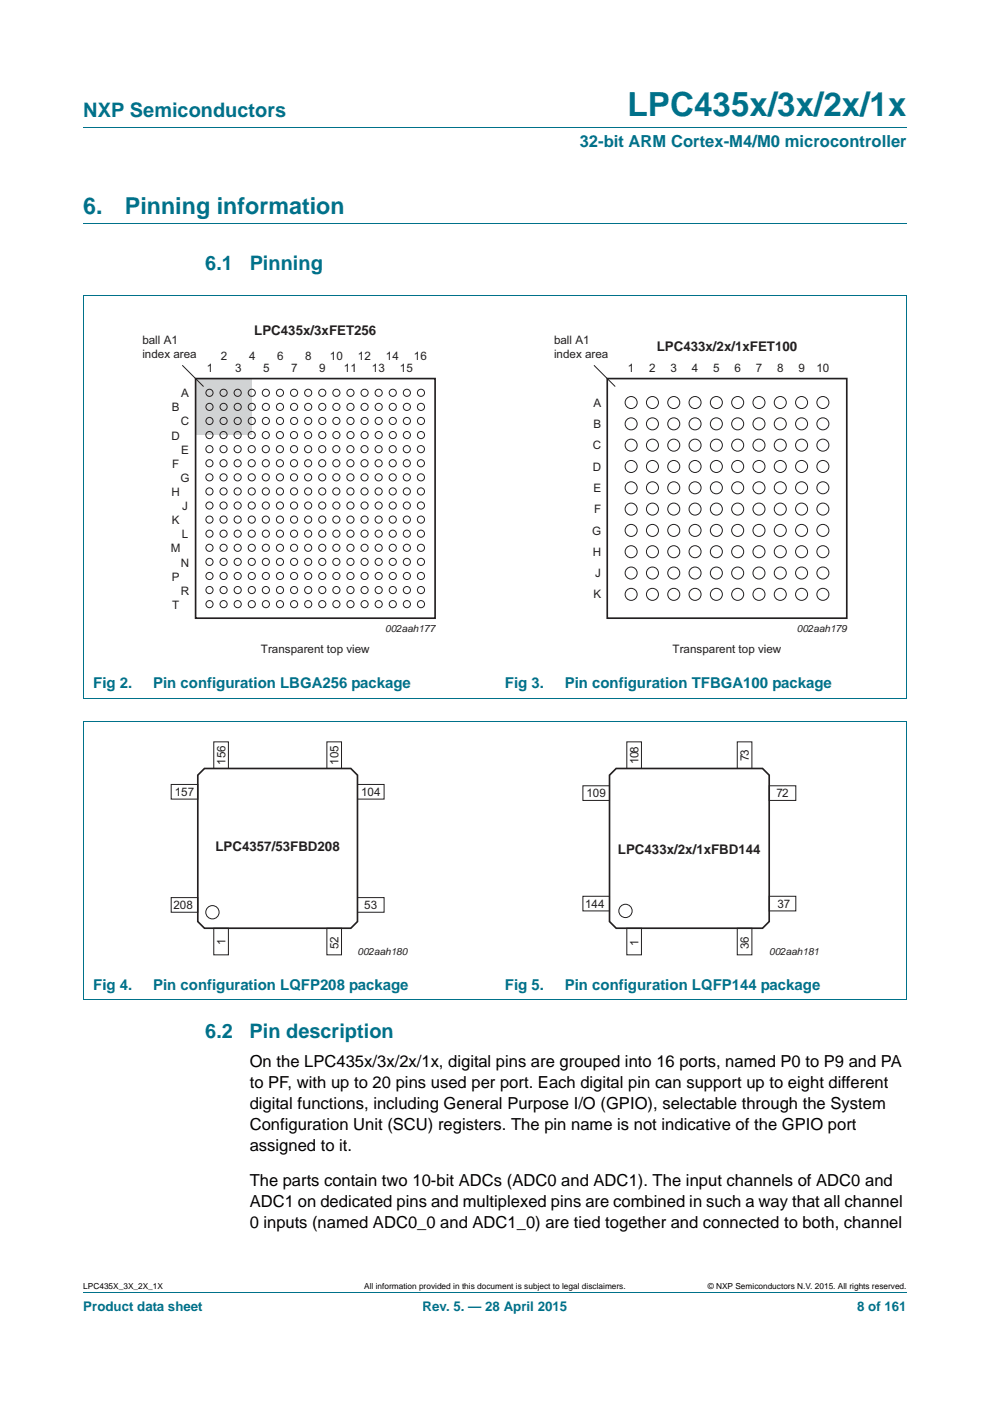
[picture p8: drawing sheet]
<svg xmlns="http://www.w3.org/2000/svg" width="210mm" height="297mm" viewBox="0 0 210 297" stroke-linecap="round" stroke-linejoin="round" font-family="sans-serif">
<path d="M17.7 27h174.6M17.7 47.4h174.6M17.6 62.6h174.7M17.7 62.7v85.3M192.3 62.7v85.3M17.6 148h174.7M17.7 273.9h174.6" fill="none" stroke="#00718a" stroke-width=".21"/>
<path d="M41.5 80.3h11.8v11.8h-11.8z" fill="#d1d3d4"/>
<path d="M41.5 80.3h50.8v50.8h-50.8zM128.8 80.3h50.8v50.8h-50.8zM42 164.3l1.4-1.4h31l1.4 1.4v31.1l-1.4 1.4h-31l-1.4-1.4zM129.3 164.3l1.4-1.4h31l1.4 1.4v31.1l-1.4 1.4h-31l-1.4-1.4z" fill="none" stroke="#231f20" stroke-width=".35"/>
<g fill="none" stroke="#231f20" stroke-width=".21">
<path d="M38.7 77.4l4.5 4.6M126 77.4l4.5 4.6M45.3 157.3h3.1v5.6h-3.1zM69.3 157.3h3.1v5.6h-3.1zM132.9 157.3h3.2v5.6h-3.2zM156.4 157.3h3.1v5.6h-3.1zM36.3 166.3h5.7v3.1h-5.7zM75.8 166.3h5.7v3.1h-5.7zM123.6 166.6h5.7v3.1h-5.7zM163.1 166.6h5.7v3.1h-5.7zM36.3 190.3h5.7v3.1h-5.7zM45.3 196.8h3.1v5.6h-3.1z"/>
<path d="M69.3 196.8h3.1v5.6h-3.1zM75.8 190.3h5.7v3.1h-5.7zM123.6 190h5.7v3.1h-5.7zM132.9 196.8h3.2v5.6h-3.2zM156.4 196.8h3.1v5.6h-3.1zM163.1 190h5.7v3.1h-5.7z"/>
<circle cx="44.4" cy="92.2" r=".76"/>
<circle cx="44.4" cy="95.2" r=".76"/>
<circle cx="44.4" cy="98.2" r=".76"/>
<circle cx="44.4" cy="83.3" r=".76"/>
<circle cx="44.4" cy="86.3" r=".76"/>
<circle cx="44.4" cy="89.3" r=".76"/>
<circle cx="47.4" cy="92.2" r=".76"/>
<circle cx="47.4" cy="95.2" r=".76"/>
<circle cx="47.4" cy="98.2" r=".76"/>
<circle cx="47.4" cy="83.3" r=".76"/>
<circle cx="47.4" cy="86.3" r=".76"/>
<circle cx="47.4" cy="89.3" r=".76"/>
<circle cx="50.4" cy="92.2" r=".76"/>
<circle cx="50.4" cy="95.2" r=".76"/>
<circle cx="50.4" cy="98.2" r=".76"/>
<circle cx="50.4" cy="83.3" r=".76"/>
<circle cx="50.4" cy="86.3" r=".76"/>
<circle cx="50.4" cy="89.3" r=".76"/>
<circle cx="53.4" cy="92.2" r=".76"/>
<circle cx="53.4" cy="95.2" r=".76"/>
<circle cx="53.4" cy="98.2" r=".76"/>
<circle cx="53.4" cy="83.3" r=".76"/>
<circle cx="53.4" cy="86.3" r=".76"/>
<circle cx="53.4" cy="89.3" r=".76"/>
<circle cx="56.4" cy="92.2" r=".76"/>
<circle cx="56.4" cy="95.2" r=".76"/>
<circle cx="56.4" cy="98.2" r=".76"/>
<circle cx="56.4" cy="83.3" r=".76"/>
<circle cx="56.4" cy="86.3" r=".76"/>
<circle cx="56.4" cy="89.3" r=".76"/>
<circle cx="59.4" cy="92.2" r=".76"/>
<circle cx="59.4" cy="95.2" r=".76"/>
<circle cx="59.4" cy="98.2" r=".76"/>
<circle cx="59.4" cy="83.3" r=".76"/>
<circle cx="59.4" cy="86.3" r=".76"/>
<circle cx="59.4" cy="89.3" r=".76"/>
<circle cx="62.4" cy="92.2" r=".76"/>
<circle cx="62.4" cy="95.2" r=".76"/>
<circle cx="62.4" cy="98.2" r=".76"/>
<circle cx="62.4" cy="83.3" r=".76"/>
<circle cx="62.4" cy="86.3" r=".76"/>
<circle cx="62.4" cy="89.3" r=".76"/>
<circle cx="65.4" cy="92.2" r=".76"/>
<circle cx="65.4" cy="95.2" r=".76"/>
<circle cx="65.4" cy="98.2" r=".76"/>
<circle cx="65.4" cy="83.3" r=".76"/>
<circle cx="65.4" cy="86.3" r=".76"/>
<circle cx="65.4" cy="89.3" r=".76"/>
<circle cx="68.3" cy="95.2" r=".76"/>
<circle cx="68.3" cy="98.2" r=".76"/>
<circle cx="68.4" cy="83.3" r=".76"/>
<circle cx="68.4" cy="86.3" r=".76"/>
<circle cx="68.4" cy="89.3" r=".76"/>
<circle cx="68.4" cy="92.2" r=".76"/>
<circle cx="71.3" cy="95.2" r=".76"/>
<circle cx="71.3" cy="98.2" r=".76"/>
<circle cx="71.3" cy="83.3" r=".76"/>
<circle cx="71.3" cy="86.3" r=".76"/>
<circle cx="71.3" cy="89.3" r=".76"/>
<circle cx="71.4" cy="92.2" r=".76"/>
<circle cx="74.3" cy="95.2" r=".76"/>
<circle cx="74.3" cy="98.2" r=".76"/>
<circle cx="74.3" cy="83.3" r=".76"/>
<circle cx="74.3" cy="86.3" r=".76"/>
<circle cx="74.3" cy="89.3" r=".76"/>
<circle cx="74.3" cy="92.2" r=".76"/>
<circle cx="77.3" cy="95.2" r=".76"/>
<circle cx="77.3" cy="98.2" r=".76"/>
<circle cx="77.3" cy="83.3" r=".76"/>
<circle cx="77.3" cy="86.3" r=".76"/>
<circle cx="77.3" cy="89.3" r=".76"/>
<circle cx="77.3" cy="92.2" r=".76"/>
<circle cx="80.3" cy="95.2" r=".76"/>
<circle cx="80.3" cy="98.2" r=".76"/>
<circle cx="80.3" cy="83.3" r=".76"/>
<circle cx="80.3" cy="86.3" r=".76"/>
<circle cx="80.3" cy="89.3" r=".76"/>
<circle cx="80.3" cy="92.2" r=".76"/>
<circle cx="83.3" cy="95.2" r=".76"/>
<circle cx="83.3" cy="98.2" r=".76"/>
<circle cx="83.3" cy="83.3" r=".76"/>
<circle cx="83.3" cy="86.3" r=".76"/>
<circle cx="83.3" cy="89.3" r=".76"/>
<circle cx="83.3" cy="92.2" r=".76"/>
<circle cx="86.3" cy="95.2" r=".76"/>
<circle cx="86.3" cy="98.2" r=".76"/>
<circle cx="86.3" cy="83.3" r=".76"/>
<circle cx="86.3" cy="86.3" r=".76"/>
<circle cx="86.3" cy="89.3" r=".76"/>
<circle cx="86.3" cy="92.2" r=".76"/>
<circle cx="89.3" cy="95.2" r=".76"/>
<circle cx="89.3" cy="98.2" r=".76"/>
<circle cx="89.3" cy="83.3" r=".76"/>
<circle cx="89.3" cy="86.3" r=".76"/>
<circle cx="89.3" cy="89.3" r=".76"/>
<circle cx="89.3" cy="92.2" r=".76"/>
<circle cx="133.9" cy="94.4" r="1.28"/>
<circle cx="133.9" cy="89.9" r="1.28"/>
<circle cx="133.9" cy="85.3" r="1.28"/>
<circle cx="133.9" cy="98.9" r="1.28"/>
<circle cx="138.4" cy="89.9" r="1.28"/>
<circle cx="138.4" cy="94.4" r="1.28"/>
<circle cx="138.4" cy="85.3" r="1.28"/>
<circle cx="138.4" cy="98.9" r="1.28"/>
<circle cx="142.9" cy="94.4" r="1.28"/>
<circle cx="142.9" cy="89.9" r="1.28"/>
<circle cx="142.9" cy="85.3" r="1.28"/>
<circle cx="142.9" cy="98.9" r="1.28"/>
<circle cx="147.4" cy="89.9" r="1.28"/>
<circle cx="147.4" cy="94.4" r="1.28"/>
<circle cx="147.4" cy="85.3" r="1.28"/>
<circle cx="147.4" cy="98.9" r="1.28"/>
<circle cx="151.9" cy="94.4" r="1.28"/>
<circle cx="151.9" cy="89.9" r="1.28"/>
<circle cx="151.9" cy="85.3" r="1.28"/>
<circle cx="151.9" cy="98.9" r="1.28"/>
<circle cx="156.5" cy="94.4" r="1.28"/>
<circle cx="156.5" cy="89.9" r="1.28"/>
<circle cx="156.5" cy="85.3" r="1.28"/>
<circle cx="156.5" cy="98.9" r="1.28"/>
<circle cx="161" cy="89.9" r="1.28"/>
<circle cx="161" cy="94.4" r="1.28"/>
<circle cx="161" cy="85.3" r="1.28"/>
<circle cx="161" cy="98.9" r="1.28"/>
<circle cx="165.5" cy="89.9" r="1.28"/>
<circle cx="165.5" cy="94.4" r="1.28"/>
<circle cx="165.5" cy="85.3" r="1.28"/>
<circle cx="165.5" cy="98.9" r="1.28"/>
<circle cx="170" cy="89.9" r="1.28"/>
<circle cx="170" cy="94.4" r="1.28"/>
<circle cx="170" cy="85.3" r="1.28"/>
<circle cx="170" cy="98.9" r="1.28"/>
<circle cx="174.5" cy="94.4" r="1.28"/>
<circle cx="174.5" cy="89.9" r="1.28"/>
<circle cx="174.5" cy="85.3" r="1.28"/>
<circle cx="174.5" cy="98.9" r="1.28"/>
<circle cx="44.4" cy="101.2" r=".76"/>
<circle cx="44.4" cy="104.2" r=".76"/>
<circle cx="44.4" cy="107.2" r=".76"/>
<circle cx="44.4" cy="110.2" r=".76"/>
<circle cx="44.4" cy="113.2" r=".76"/>
<circle cx="44.4" cy="116.1" r=".76"/>
<circle cx="44.4" cy="119.1" r=".76"/>
<circle cx="47.4" cy="101.2" r=".76"/>
<circle cx="47.4" cy="104.2" r=".76"/>
<circle cx="47.4" cy="107.2" r=".76"/>
<circle cx="47.4" cy="110.2" r=".76"/>
<circle cx="47.4" cy="113.2" r=".76"/>
<circle cx="47.4" cy="116.1" r=".76"/>
<circle cx="47.4" cy="119.1" r=".76"/>
<circle cx="50.4" cy="101.2" r=".76"/>
<circle cx="50.4" cy="104.2" r=".76"/>
<circle cx="50.4" cy="107.2" r=".76"/>
<circle cx="50.4" cy="110.2" r=".76"/>
<circle cx="50.4" cy="113.2" r=".76"/>
<circle cx="50.4" cy="116.1" r=".76"/>
<circle cx="50.4" cy="119.1" r=".76"/>
<circle cx="53.4" cy="101.2" r=".76"/>
<circle cx="53.4" cy="104.2" r=".76"/>
<circle cx="53.4" cy="107.2" r=".76"/>
<circle cx="53.4" cy="110.2" r=".76"/>
<circle cx="53.4" cy="113.2" r=".76"/>
<circle cx="53.4" cy="116.1" r=".76"/>
<circle cx="53.4" cy="119.1" r=".76"/>
<circle cx="56.4" cy="101.2" r=".76"/>
<circle cx="56.4" cy="104.2" r=".76"/>
<circle cx="56.4" cy="107.2" r=".76"/>
<circle cx="56.4" cy="110.2" r=".76"/>
<circle cx="56.4" cy="113.2" r=".76"/>
<circle cx="56.4" cy="116.1" r=".76"/>
<circle cx="56.4" cy="119.1" r=".76"/>
<circle cx="59.4" cy="101.2" r=".76"/>
<circle cx="59.4" cy="104.2" r=".76"/>
<circle cx="59.4" cy="107.2" r=".76"/>
<circle cx="59.4" cy="110.2" r=".76"/>
<circle cx="59.4" cy="113.2" r=".76"/>
<circle cx="59.4" cy="116.1" r=".76"/>
<circle cx="59.4" cy="119.1" r=".76"/>
<circle cx="62.4" cy="101.2" r=".76"/>
<circle cx="62.4" cy="104.2" r=".76"/>
<circle cx="62.4" cy="107.2" r=".76"/>
<circle cx="62.4" cy="110.2" r=".76"/>
<circle cx="62.4" cy="113.2" r=".76"/>
<circle cx="62.4" cy="116.1" r=".76"/>
<circle cx="62.4" cy="119.1" r=".76"/>
<circle cx="65.4" cy="101.2" r=".76"/>
<circle cx="65.4" cy="104.2" r=".76"/>
<circle cx="65.4" cy="107.2" r=".76"/>
<circle cx="65.4" cy="110.2" r=".76"/>
<circle cx="65.4" cy="113.2" r=".76"/>
<circle cx="65.4" cy="116.1" r=".76"/>
<circle cx="65.4" cy="119.1" r=".76"/>
<circle cx="68.3" cy="101.2" r=".76"/>
<circle cx="68.3" cy="104.2" r=".76"/>
<circle cx="68.3" cy="107.2" r=".76"/>
<circle cx="68.4" cy="110.2" r=".76"/>
<circle cx="68.4" cy="113.2" r=".76"/>
<circle cx="68.4" cy="116.1" r=".76"/>
<circle cx="68.4" cy="119.1" r=".76"/>
<circle cx="71.3" cy="101.2" r=".76"/>
<circle cx="71.3" cy="104.2" r=".76"/>
<circle cx="71.3" cy="107.2" r=".76"/>
<circle cx="71.3" cy="110.2" r=".76"/>
<circle cx="71.3" cy="113.2" r=".76"/>
<circle cx="71.3" cy="116.1" r=".76"/>
<circle cx="71.3" cy="119.1" r=".76"/>
<circle cx="74.3" cy="101.2" r=".76"/>
<circle cx="74.3" cy="104.2" r=".76"/>
<circle cx="74.3" cy="107.2" r=".76"/>
<circle cx="74.3" cy="110.2" r=".76"/>
<circle cx="74.3" cy="113.2" r=".76"/>
<circle cx="74.3" cy="116.1" r=".76"/>
<circle cx="74.3" cy="119.1" r=".76"/>
<circle cx="77.3" cy="101.2" r=".76"/>
<circle cx="77.3" cy="104.2" r=".76"/>
<circle cx="77.3" cy="107.2" r=".76"/>
<circle cx="77.3" cy="110.2" r=".76"/>
<circle cx="77.3" cy="113.2" r=".76"/>
<circle cx="77.3" cy="116.1" r=".76"/>
<circle cx="77.3" cy="119.1" r=".76"/>
<circle cx="80.3" cy="101.2" r=".76"/>
<circle cx="80.3" cy="104.2" r=".76"/>
<circle cx="80.3" cy="107.2" r=".76"/>
<circle cx="80.3" cy="110.2" r=".76"/>
<circle cx="80.3" cy="113.2" r=".76"/>
<circle cx="80.3" cy="116.1" r=".76"/>
<circle cx="80.3" cy="119.1" r=".76"/>
<circle cx="83.3" cy="101.2" r=".76"/>
<circle cx="83.3" cy="104.2" r=".76"/>
<circle cx="83.3" cy="107.2" r=".76"/>
<circle cx="83.3" cy="110.2" r=".76"/>
<circle cx="83.3" cy="113.2" r=".76"/>
<circle cx="83.3" cy="116.1" r=".76"/>
<circle cx="83.3" cy="119.1" r=".76"/>
<circle cx="86.3" cy="101.2" r=".76"/>
<circle cx="86.3" cy="104.2" r=".76"/>
<circle cx="86.3" cy="107.2" r=".76"/>
<circle cx="86.3" cy="110.2" r=".76"/>
<circle cx="86.3" cy="113.2" r=".76"/>
<circle cx="86.3" cy="116.1" r=".76"/>
<circle cx="86.3" cy="119.1" r=".76"/>
<circle cx="89.3" cy="101.2" r=".76"/>
<circle cx="89.3" cy="104.2" r=".76"/>
<circle cx="89.3" cy="107.2" r=".76"/>
<circle cx="89.3" cy="110.2" r=".76"/>
<circle cx="89.3" cy="113.2" r=".76"/>
<circle cx="89.3" cy="116.1" r=".76"/>
<circle cx="89.3" cy="119.1" r=".76"/>
<circle cx="133.9" cy="112.5" r="1.27"/>
<circle cx="133.9" cy="103.4" r="1.28"/>
<circle cx="133.9" cy="107.9" r="1.28"/>
<circle cx="133.9" cy="117" r="1.28"/>
<circle cx="138.4" cy="112.5" r="1.28"/>
<circle cx="138.4" cy="103.4" r="1.28"/>
<circle cx="138.4" cy="107.9" r="1.28"/>
<circle cx="138.4" cy="117" r="1.28"/>
<circle cx="142.9" cy="112.5" r="1.27"/>
<circle cx="142.9" cy="103.4" r="1.28"/>
<circle cx="142.9" cy="107.9" r="1.28"/>
<circle cx="142.9" cy="117" r="1.28"/>
<circle cx="147.4" cy="112.5" r="1.27"/>
<circle cx="147.4" cy="103.4" r="1.28"/>
<circle cx="147.4" cy="107.9" r="1.28"/>
<circle cx="147.4" cy="117" r="1.28"/>
<circle cx="151.9" cy="112.5" r="1.27"/>
<circle cx="151.9" cy="103.4" r="1.27"/>
<circle cx="151.9" cy="107.9" r="1.28"/>
<circle cx="151.9" cy="117" r="1.28"/>
<circle cx="156.5" cy="112.5" r="1.27"/>
<circle cx="156.5" cy="103.4" r="1.27"/>
<circle cx="156.5" cy="107.9" r="1.28"/>
<circle cx="156.5" cy="117" r="1.28"/>
<circle cx="161" cy="112.5" r="1.27"/>
<circle cx="161" cy="103.4" r="1.27"/>
<circle cx="161" cy="107.9" r="1.28"/>
<circle cx="161" cy="117" r="1.28"/>
<circle cx="165.5" cy="112.5" r="1.27"/>
<circle cx="165.5" cy="103.4" r="1.28"/>
<circle cx="165.5" cy="107.9" r="1.28"/>
<circle cx="165.5" cy="117" r="1.28"/>
<circle cx="170" cy="112.5" r="1.27"/>
<circle cx="170" cy="103.4" r="1.28"/>
<circle cx="170" cy="107.9" r="1.28"/>
<circle cx="170" cy="117" r="1.28"/>
<circle cx="174.5" cy="112.5" r="1.28"/>
<circle cx="174.5" cy="103.4" r="1.28"/>
<circle cx="174.5" cy="107.9" r="1.28"/>
<circle cx="174.5" cy="117" r="1.28"/>
<circle cx="44.4" cy="122.1" r=".76"/>
<circle cx="44.4" cy="125.1" r=".76"/>
<circle cx="44.4" cy="128.1" r=".76"/>
<circle cx="47.4" cy="122.1" r=".76"/>
<circle cx="47.4" cy="125.1" r=".76"/>
<circle cx="47.4" cy="128.1" r=".76"/>
<circle cx="50.4" cy="122.1" r=".76"/>
<circle cx="50.4" cy="125.1" r=".76"/>
<circle cx="50.4" cy="128.1" r=".76"/>
<circle cx="53.4" cy="122.1" r=".76"/>
<circle cx="53.4" cy="125.1" r=".76"/>
<circle cx="53.4" cy="128.1" r=".76"/>
<circle cx="56.4" cy="122.1" r=".76"/>
<circle cx="56.4" cy="125.1" r=".76"/>
<circle cx="56.4" cy="128.1" r=".76"/>
<circle cx="59.4" cy="122.1" r=".76"/>
<circle cx="59.4" cy="125.1" r=".76"/>
<circle cx="59.4" cy="128.1" r=".76"/>
<circle cx="62.4" cy="122.1" r=".76"/>
<circle cx="62.4" cy="125.1" r=".76"/>
<circle cx="62.4" cy="128.1" r=".76"/>
<circle cx="65.4" cy="122.1" r=".76"/>
<circle cx="65.4" cy="125.1" r=".76"/>
<circle cx="65.4" cy="128.1" r=".76"/>
<circle cx="68.4" cy="122.1" r=".76"/>
<circle cx="68.4" cy="125.1" r=".76"/>
<circle cx="68.4" cy="128.1" r=".76"/>
<circle cx="71.3" cy="122.1" r=".76"/>
<circle cx="71.3" cy="125.1" r=".76"/>
<circle cx="71.3" cy="128.1" r=".76"/>
<circle cx="74.3" cy="122.1" r=".76"/>
<circle cx="74.3" cy="125.1" r=".76"/>
<circle cx="74.3" cy="128.1" r=".76"/>
<circle cx="77.3" cy="122.1" r=".76"/>
<circle cx="77.3" cy="125.1" r=".76"/>
<circle cx="77.3" cy="128.1" r=".76"/>
<circle cx="80.3" cy="122.1" r=".76"/>
<circle cx="80.3" cy="125.1" r=".76"/>
<circle cx="80.3" cy="128.1" r=".76"/>
<circle cx="83.3" cy="122.1" r=".76"/>
<circle cx="83.3" cy="125.1" r=".76"/>
<circle cx="83.3" cy="128.1" r=".76"/>
<circle cx="86.3" cy="122.1" r=".76"/>
<circle cx="86.3" cy="125.1" r=".76"/>
<circle cx="86.3" cy="128.1" r=".76"/>
<circle cx="89.3" cy="122.1" r=".76"/>
<circle cx="89.3" cy="125.1" r=".76"/>
<circle cx="89.3" cy="128.1" r=".76"/>
<circle cx="133.9" cy="126" r="1.28"/>
<circle cx="133.9" cy="121.5" r="1.28"/>
<circle cx="138.4" cy="126" r="1.28"/>
<circle cx="138.4" cy="121.5" r="1.28"/>
<circle cx="142.9" cy="126" r="1.28"/>
<circle cx="142.9" cy="121.5" r="1.28"/>
<circle cx="147.4" cy="126" r="1.28"/>
<circle cx="147.4" cy="121.5" r="1.28"/>
<circle cx="151.9" cy="126" r="1.28"/>
<circle cx="151.9" cy="121.5" r="1.28"/>
<circle cx="156.5" cy="126" r="1.28"/>
<circle cx="156.5" cy="121.5" r="1.28"/>
<circle cx="161" cy="126" r="1.28"/>
<circle cx="161" cy="121.5" r="1.28"/>
<circle cx="165.5" cy="126" r="1.28"/>
<circle cx="165.5" cy="121.5" r="1.28"/>
<circle cx="170" cy="126" r="1.28"/>
<circle cx="170" cy="121.5" r="1.28"/>
<circle cx="174.5" cy="126" r="1.28"/>
<circle cx="174.5" cy="121.5" r="1.28"/>
<circle cx="45.1" cy="193.4" r="1.41"/>
<circle cx="132.7" cy="193.1" r="1.41"/>
</g>
<path d="M17.6 153h174.7v58.9M17.7 153v58.9M17.6 212h174.7" fill="none" stroke="#00718a" stroke-width=".21"/>
<text font-size="7" fill="#00718a" x="133.1" y="24.6">LPC435x/3x/2x/1x</text>
<g font-size="4.9" fill="#00718a">
<text x="17.7" y="45.4">6.</text>
<text x="26.5" y="45.4">Pinning information</text>
</g>
<g font-size="4.2" fill="#00718a">
<text x="17.7" y="24.9">NXP Semiconductors</text>
<text x="43.5" y="57.3">6.1</text>
<text x="53" y="57.3">Pinning</text>
<text x="43.5" y="220.1">6.2</text>
<text x="52.9" y="220.1">Pin description</text>
</g>
<text font-size="3.5" fill="#00718a" x="123" y="31.1">32-bit ARM Cortex-M4/M0 microcontroller</text>
<g font-size="3.5">
<text x="53" y="226.3">On the LPC435x/3x/2x/1x, digital pins are grouped into 16 ports, named P0 to P9 and PA</text>
<text x="53" y="230.7">to PF, with up to 20 pins used per port. Each digital pin can support up to eight different</text>
<text x="53" y="235.1">digital functions, including General Purpose I/O (GPIO), selectable through the System</text>
<text x="53" y="239.5">Configuration Unit (SCU) registers. The pin name is not indicative of the GPIO port</text>
<text x="53" y="243.9">assigned to it.</text>
<text x="53" y="251.5">The parts contain two 10-bit ADCs (ADC0 and ADC1). The input channels of ADC0 and</text>
<text x="53" y="255.9">ADC1 on dedicated pins and multiplexed pins are combined in such a way that all channel</text>
<text x="53" y="260.4">0 inputs (named ADC0_0 and ADC1_0) are tied together and connected to both, channel</text>
</g>
<g font-size="3.2" fill="#00718a">
<text x="19.8" y="145.9">Fig 2.</text>
<text x="32.5" y="145.9">Pin configuration LBGA256 package</text>
<text x="107.1" y="145.9">Fig 3.</text>
<text x="119.8" y="145.9">Pin configuration TFBGA100 package</text>
<text x="19.8" y="209.8">Fig 4.</text>
<text x="32.5" y="209.8">Pin configuration LQFP208 package</text>
<text x="107.1" y="209.8">Fig 5.</text>
<text x="119.8" y="209.8">Pin configuration LQFP144 package</text>
</g>
<g font-size="2.8" fill="#231f20">
<text x="53.9" y="71">LPC435x/3xFET256</text>
<text x="139.3" y="74.3">LPC433x/2x/1xFET100</text>
<text x="45.7" y="180.4">LPC4357/53FBD208</text>
<text x="131.1" y="181">LPC433x/2x/1xFBD144</text>
</g>
<g font-size="2.8" fill="#00718a">
<text x="17.7" y="277.9">Product data sheet</text>
<text x="89.6" y="277.9">Rev. 5. — 28 April 2015</text>
<text x="181.8" y="277.9">8 of 161</text>
</g>
<g font-size="2.5" fill="#231f20">
<text x="30.2" y="72.9">ball A1</text>
<text x="30.2" y="75.9">index area</text>
<text x="46.9" y="76.3">2</text>
<text x="52.8" y="76.3">4</text>
<text x="58.8" y="76.3">6</text>
<text x="64.7" y="76.3">8</text>
<text x="70" y="76.3">10</text>
<text x="75.9" y="76.3">12</text>
<text x="81.9" y="76.3">14</text>
<text x="87.8" y="76.3">16</text>
<text x="117.5" y="72.9">ball A1</text>
<text x="117.5" y="75.9">index area</text>
<text x="43.9" y="78.9">1</text>
<text x="49.8" y="78.9">3</text>
<text x="55.8" y="78.9">5</text>
<text x="61.7" y="78.9">7</text>
<text x="67.7" y="78.9">9</text>
<text x="72.9" y="78.9">11</text>
<text x="78.9" y="78.9">13</text>
<text x="84.8" y="78.9">15</text>
<text x="133.2" y="78.9">1</text>
<text x="137.7" y="78.9">2</text>
<text x="142.2" y="78.9">3</text>
<text x="146.7" y="78.9">4</text>
<text x="151.3" y="78.9">5</text>
<text x="155.8" y="78.9">6</text>
<text x="160.3" y="78.9">7</text>
<text x="164.8" y="78.9">8</text>
<text x="169.3" y="78.9">9</text>
<text x="173.2" y="78.9">10</text>
<text x="36.4" y="87.2">B</text>
<text x="38.4" y="84.2">A</text>
<text x="125.9" y="86.2">A</text>
<text x="36.4" y="93.2">D</text>
<text x="38.3" y="90.2">C</text>
<text x="125.7" y="95.3">C</text>
<text x="125.9" y="90.7">B</text>
<text x="36.5" y="99.2">F</text>
<text x="38.4" y="96.2">E</text>
<text x="125.7" y="99.8">D</text>
<text x="36.4" y="105.2">H</text>
<text x="38.3" y="102.2">G</text>
<text x="125.9" y="104.3">E</text>
<text x="36.4" y="111.1">K</text>
<text x="38.6" y="108.2">J</text>
<text x="125.6" y="113.3">G</text>
<text x="126" y="108.8">F</text>
<text x="36.2" y="117.1">M</text>
<text x="38.5" y="114.1">L</text>
<text x="125.7" y="117.9">H</text>
<text x="36.4" y="123.1">P</text>
<text x="38.3" y="120.1">N</text>
<text x="126.3" y="122.4">J</text>
<text x="36.5" y="129.1">T</text>
<text x="38.3" y="126.1">R</text>
<text x="125.9" y="126.9">K</text>
<text x="55.4" y="138.4">Transparent top view</text>
<text x="142.7" y="138.4">Transparent top view</text>
<text x="135.4" y="162" transform="rotate(-90 135.4 162)">108</text>
<text x="158.8" y="161.4" transform="rotate(-90 158.8 161.4)">73</text>
<text x="47.8" y="162.2" transform="rotate(-90 47.8 162.2)">156</text>
<text x="71.8" y="162.2" transform="rotate(-90 71.8 162.2)">105</text>
<text x="37.1" y="168.8">157</text>
<text x="76.6" y="168.8">104</text>
<text x="124.4" y="169.1">109</text>
<text x="164.7" y="169.1">72</text>
<text x="36.8" y="192.8">208</text>
<text x="77.3" y="192.8">53</text>
<text x="124.1" y="192.5">144</text>
<text x="164.9" y="192.5">37</text>
<text x="47.8" y="200.3" transform="rotate(-90 47.8 200.3)">1</text>
<text x="71.8" y="201.3" transform="rotate(-90 71.8 201.3)">52</text>
<text x="135.4" y="200.6" transform="rotate(-90 135.4 200.6)">1</text>
<text x="158.8" y="201.3" transform="rotate(-90 158.8 201.3)">36</text>
</g>
<g font-size="2.1" fill="#231f20">
<text x="81.7" y="133.9">002aah177</text>
<text x="169" y="133.9">002aah179</text>
<text x="75.8" y="202.4">002aah180</text>
<text x="163.1" y="202.4">002aah181</text>
</g>
<g font-size="1.8">
<text x="17.7" y="273.3">LPC435X_3X_2X_1X</text>
<text x="77.2" y="273.3">All information provided in this document is subject to legal disclaimers.</text>
<text x="150.1" y="273.3">© NXP Semiconductors N.V. 2015. All rights reserved.</text>
</g>
</svg>
